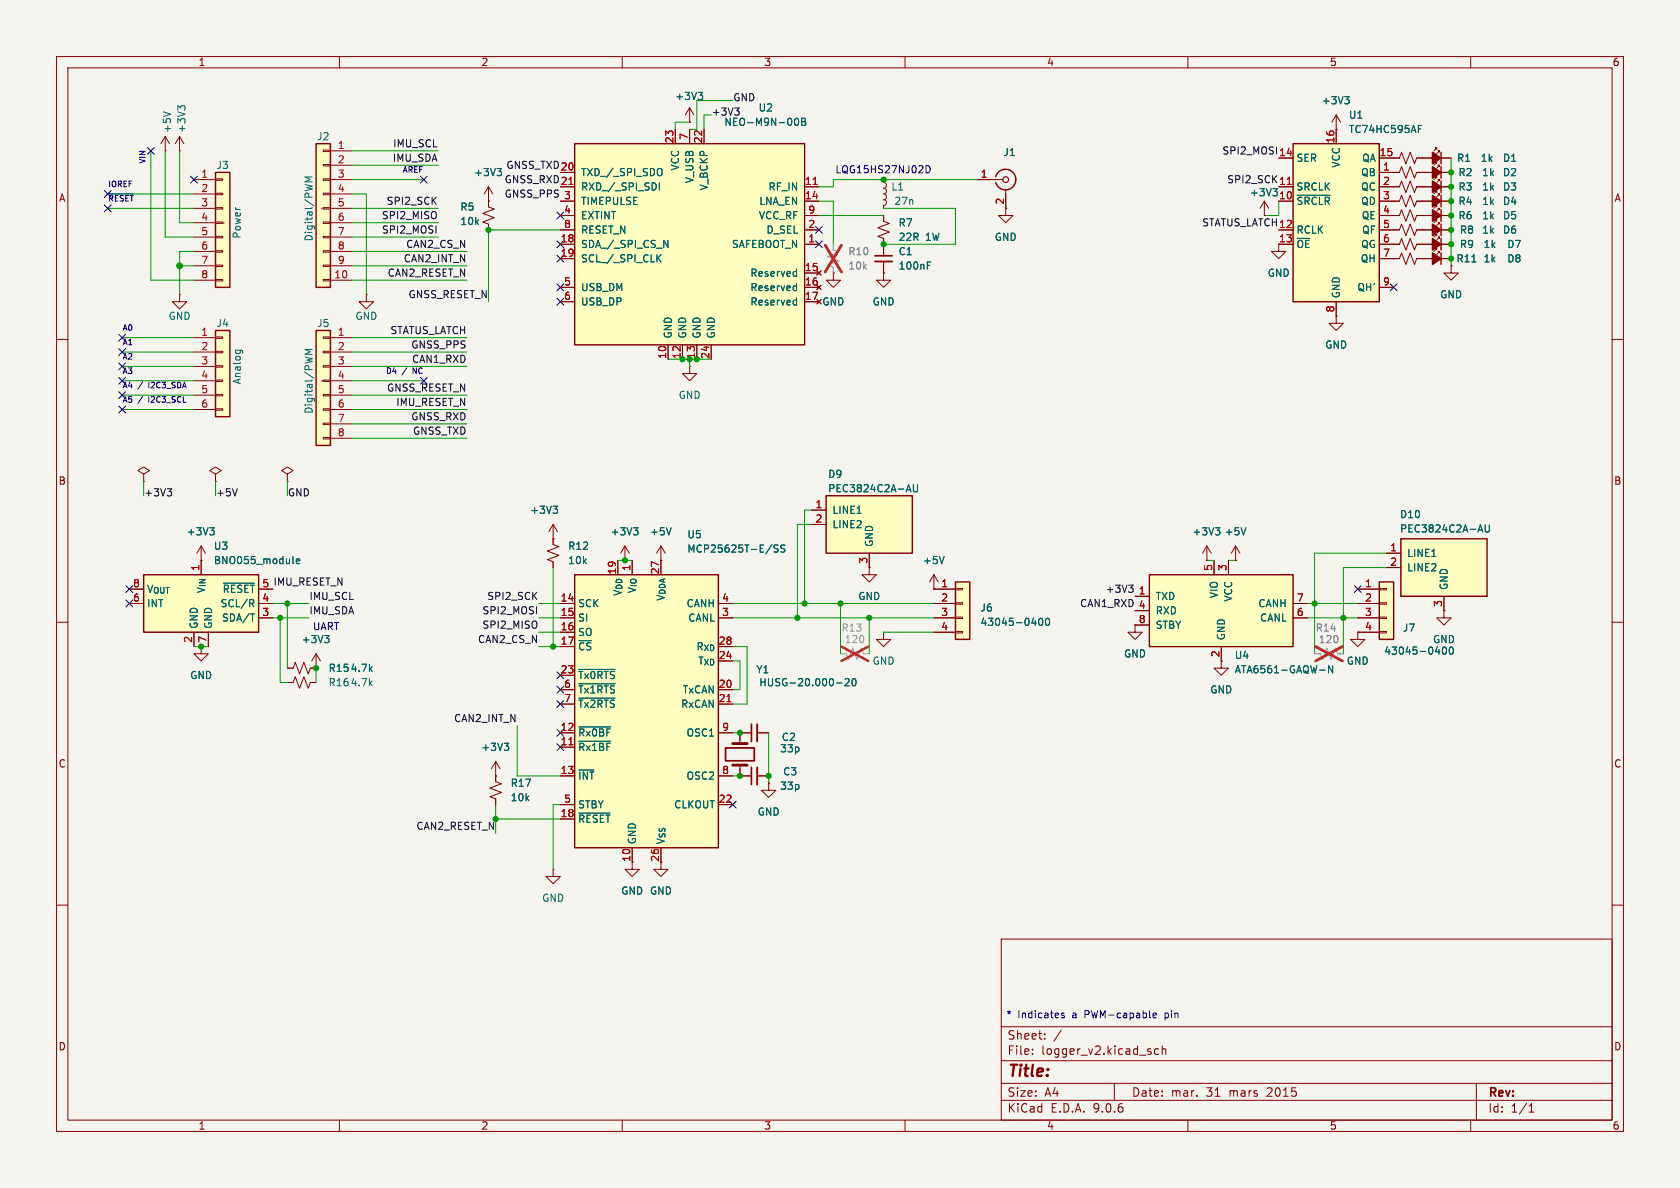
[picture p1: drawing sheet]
<svg xmlns="http://www.w3.org/2000/svg" width="297mm" height="210mm" viewBox="0 0 297 210" stroke-linecap="round" stroke-linejoin="round" font-family="sans-serif">
<path d="M0 0h297v210h-297z" fill="#f5f4ef" stroke="#f5f4ef" stroke-width=".18"/>
<g fill="none" stroke="#840000" stroke-width=".18">
<path d="M10 10h277v190h-277zM12 12h273v186h-273zM60 10v2M110 10v2M160 10v2M210 10v2M260 10v2M31.7 26.7h.1M31.7 24.1l-.7 1.3M31.7 24.1l.8 1.3M31.7 24.1v2.6M10 60h2"/>
<path d="M285 60h2M10 110h2M153.7 100.3v1.3h1.2l-1.2 1.3-1.3-1.3h1.3M153.7 100.3h.1M285 110h2M10 160h2M177 166h108v32h-108zM285 160h2M60 198v2M110 198v2M160 198v2M177 194.5h108"/>
<path d="M177 191.5h108M177 187.5h108M177 181.5h108M182.5 186.3v.1M182.5 185.5v.1M184.7 183.6v.1M184.7 182.8v.1M187.6 182.1l-1.3 2M197 191.5v3M204.8 185.5l-.4-.1-.3 .3v.4l.1 .2h.6M205.5 185.5l.2-.1 .3 .1 .1 .9M205.5 184.9v1.5"/>
<path d="M210 198v2M260 198v2M261 191.5v6.5M270.3 196.6h.9M270.3 195.5l.4-.4v1.5"/>
</g>
<path d="M31.9 19.1l-.5-.4v.8M31.9 18.9l.3-.2h.3l.2 .2" fill="none" stroke="#006464" stroke-width=".18"/>
<path d="M146 87.6h15.3v10.2h-15.3z" fill="#ffffc2"/>
<path d="M146 87.6h15.3v10.2h-15.3z" fill="none" stroke="#840000" stroke-width=".25"/>
<path d="M143.5 90.2h2.5M143.5 92.7h2.5M153.7 97.8v2.5" fill="none" stroke="#840000" stroke-width=".18"/>
<path d="M160.3 86.6h.6M160.6 85.7l.5 1.2M161.5 85.7v1l.2 .2h.4l.1-.2v-1" fill="none" stroke="#006464" stroke-width=".18"/>
<path d="M101.6 25.4h40.6v35.6h-40.6z" fill="#ffffc2"/>
<path d="M101.6 25.4h40.6v35.6h-40.6z" fill="none" stroke="#840000" stroke-width=".25"/>
<g fill="none" stroke="#840000" stroke-width=".18">
<path d="M99.1 30.5h2.5M99.1 33h2.5M99.1 35.6h2.5M99.1 38.1h2.5M119.4 22.9v2.5M121.9 22.9v2.5M124.5 22.9v2.5M142.2 33h2.6M142.2 35.6h2.6M142.2 38.1h2.6M99.1 40.6h2.5M99.1 43.2h2.5"/>
<path d="M99.1 45.7h2.5M99.1 50.8h2.5M99.1 53.3h2.5M142.2 40.6h2.6M142.2 43.2h2.6M142.2 50.8h2.6M142.2 53.3h2.6M142.2 48.3h2.6M144.4 47.9l.8 .7M144.4 50.4l.8 .8M144.4 53l.8 .7M145.2 47.9l-.8 .7"/>
<path d="M145.2 50.4l-.8 .8M145.2 53l-.8 .7M118.1 61v2.5M120.6 61v2.5M123.2 61v2.5M125.7 61v2.5M25.4 83.8l1-.6-1-.6-1 .6 1 .6v1.3M25.4 85.1h.1M35.6 99.1h.1M35.6 96.5l.7 1.3M35.6 96.5l-.8 1.3M35.6 96.5v2.6"/>
<path d="M213.4 99.1h.1M213.4 96.5l-.8 1.3M213.4 96.5l.7 1.3M213.4 96.5v2.6M218.4 99.1h.1M218.4 96.5l-.7 1.3M218.4 96.5l.8 1.3M218.4 96.5v2.6"/>
</g>
<g fill="none" stroke="#006464" stroke-width=".18">
<path d="M116.6 32.3v1.3M116.7 29.8l.2 .1a.81 .81 0 0 1-.2 1.2M140.6 21l.2-.1a.68 .68 0 0 1 .4 .6 .68 .68 0 0 1-.4 .7l-.2-.2-.1-.3zM141.7 20.9h.5l.2 .2-.2 .4 .2 .1 .1 .3-.3 .3h-.5zM141.7 21.5h.5M116.3 45.6l.6 .7M116.9 45l-.8 .8M117.4 42.5l.7 1.3v-1.3M140.5 48l.3 .1M140.5 50.5l.3 .1M140.5 53.1h.3M140.8 47.6v1.2"/>
<path d="M140.8 50.1v1.3M140.8 52.6v1.3M140.8 48.8h-.3M140.8 51.3l-.3 .1M140.8 53.9h-.3M37.1 93.3h.8l-.5 .5M37.6 93.8l.3 .2v.3l-.3 .3M214.9 93.3h.8l-.5 .5M215.4 93.8l.3 .2v.3l-.3 .3M220.3 93.3l-.5 1.3"/>
</g>
<path d="M100.6 32.6h.7M143.8 32.6h.7" fill="none" stroke="#a90000" stroke-width=".18"/>
<path d="M203.2 101.6h25.4v12.7h-25.4z" fill="#ffffc2"/>
<path d="M203.2 101.6h25.4v12.7h-25.4z" fill="none" stroke="#840000" stroke-width=".25"/>
<path d="M214.6 99.1v2.5M217.2 99.1v2.5M200.7 105.4h2.5M200.7 108h2.5M200.7 110.5h2.5M215.9 114.3v3.8h1.3l-1.3 1.3-1.3-1.3h1.3M228.6 106.7h2.5M228.6 109.2h2.5" fill="none" stroke="#840000" stroke-width=".18"/>
<path d="M233.3 118.5h1M235.6 117.7v1.2l-.7-1.2v1.2" fill="none" stroke="#006464" stroke-width=".18"/>
<path d="M168.9 102.9h2.5v10.1h-2.5z" fill="#ffffc2"/>
<path d="M168.9 102.9h2.5v10.1h-2.5z" fill="none" stroke="#840000" stroke-width=".25"/>
<g fill="none" stroke="#840000" stroke-width=".18">
<path d="M246.4 35.6h1l.4-1.1 .7 2.1 .8-2.1 .8 2.1 .3-1h1.1M246.4 33h1l.4-1 .7 2 .8-2 .8 2 .3-1h1.1M246.4 27.9h1l.4-1 .7 2.1 .8-2.1 .8 2.1 .3-1.1h1.1M246.4 30.5h1l.4-1 .7 2 .8-2 .8 2 .3-1h1.1M31.7 52.1v1.2h1.3l-1.3 1.3-1.2-1.3h1.2M31.7 52.1h.1M246.4 45.7h1l.4-1 .7 2 .8-2 .8 2 .3-1h1.1M38.1 83.8l1-.6-1-.6-1 .6 1 .6v1.3M38.1 85.1h.1M50.8 83.8l1-.6-1-.6-1 .6 1 .6v1.3M50.8 85.1h.1M50.8 118.1h1l.4-1 .8 2 .7-2 .8 2 .4-1h1"/>
<path d="M55.9 118.1h.1M55.9 115.6l.7 1.2M55.9 115.6l-.8 1.2M55.9 115.6v2.5M156.2 111.8v1.2h1.3l-1.3 1.3-1.3-1.3h1.3M156.2 111.8h.1M165.1 104.1h.1M165.1 104.1h3.8M165.1 106.7h3.8M165.1 109.2h3.8M165.1 111.8h3.8M165.1 101.6l-.8 1.3"/>
<path d="M165.1 101.6l.8 1.3M165.1 101.6v2.5M168.9 104h1.3v.3h-1.3zM168.9 106.6h1.3v.2h-1.3zM168.9 109.1h1.3v.2h-1.3zM168.9 111.6h1.3v.3h-1.3zM200.7 110.5v1.3h1.2l-1.2 1.2-1.3-1.2h1.3M200.7 110.5h.1M50.8 120.7h1l.4-1.1 .8 2.1 .7-2.1 .8 2.1 .4-1h1M130.8 137.2h2M133.9 137.2h2M135.9 138.4v1.3h1.3l-1.3 1.3-1.3-1.3h1.3"/>
<path d="M135.9 138.4h.1"/>
</g>
<path d="M260.2 46.3h.7M166.9 98.4l-.4 1.2M57.4 112.3h.8l-.4 .5M57.9 112.8l.3 .3v.3l-.3 .2M183.7 109.4l.2-.1a.68 .68 0 0 1 .5 .6 .68 .68 0 0 1-.5 .7l-.2-.2-.1-.3zM185 109.4l.1-.1a.68 .68 0 0 1 .5 .6 .68 .68 0 0 1-.5 .7l-.1-.2-.2-.3z" fill="none" stroke="#006464" stroke-width=".18"/>
<path d="M132.8 135.6v3.1" fill="none" stroke="#840000" stroke-width=".3"/>
<path d="M133.9 135.6v3.1" fill="none" stroke="#840000" stroke-width=".33"/>
<path d="M148.6 115.6h1l.4 1 .7-2 .8 2 .8-2 .4 1h1" fill="none" stroke="#9c9b98" stroke-width=".18"/>
<path d="M148.8 114.3l4.7 2.5M153.5 114.3l-4.7 2.5" fill="none" stroke="#e12e31" stroke-width=".46"/>
<path d="M38.1 58.4h2.5v15.3h-2.5z" fill="#ffffc2"/>
<path d="M38.1 58.4h2.5v15.3h-2.5z" fill="none" stroke="#840000" stroke-width=".25"/>
<g fill="none" stroke="#840000" stroke-width=".18">
<path d="M246.4 38.1h1l.4-1 .7 2 .8-2 .8 2 .3-1h1.1M34.3 59.7h3.8M38.1 59.6h1.3v.2h-1.3zM64.8 52.1v1.2h1.2l-1.2 1.3-1.3-1.3h1.3M64.8 52.1h.1M246.4 40.6h1l.4-1 .7 2.1 .8-2.1 .8 2.1 .3-1.1h1.1M246.4 43.2h1l.4-1 .7 2 .8-2 .8 2 .3-1h1.1M34.3 62.2h3.8M34.3 64.8h3.8M34.3 67.3h3.8M34.3 69.9h3.8M34.3 72.4h3.8"/>
<path d="M38.1 62.1h1.3v.3h-1.3zM38.1 64.6h1.3v.3h-1.3zM38.1 67.2h1.3v.2h-1.3zM38.1 69.7h1.3v.3h-1.3zM38.1 72.3h1.3v.2h-1.3zM87.6 134.6v3.6l1 .4-2 .7 2 .8-2 .7 1 .4v1M87.6 137.2h.1M87.6 134.6l.8 1.3M87.6 134.6l-.7 1.3"/>
</g>
<path d="M41.6 61.9h1.1l.2 .2M41.7 61.9l-.1 .4M42.4 61.9l.1 .4M89.1 131.4h.8l-.4 .5M89.7 131.9l.2 .2v.3l-.2 .3" fill="none" stroke="#006464" stroke-width=".18"/>
<path d="M232.4 115.6h1l.4 1 .8-2 .7 2 .8-2 .4 1h1" fill="none" stroke="#9c9b98" stroke-width=".18"/>
<path d="M232.6 114.3l4.7 2.5M237.3 114.3l-4.7 2.5" fill="none" stroke="#e12e31" stroke-width=".46"/>
<path d="M55.9 58.4h2.5v20.3h-2.5z" fill="#ffffc2"/>
<path d="M55.9 58.4h2.5v20.3h-2.5z" fill="none" stroke="#840000" stroke-width=".25"/>
<g fill="none" stroke="#840000" stroke-width=".18">
<path d="M57.1 59.6h1.3v.2h-1.3zM58.4 59.7h3.8M57.1 62.1h1.3v.3h-1.3zM57.1 64.6h1.3v.3h-1.3zM57.1 67.2h1.3v.2h-1.3zM57.1 69.7h1.3v.3h-1.3zM57.1 72.3h1.3v.2h-1.3zM57.1 74.8h1.3v.3h-1.3zM57.1 77.3h1.3v.3h-1.3zM58.4 62.2h3.8M58.4 64.8h3.8M58.4 67.3h3.8"/>
<path d="M58.4 69.9h3.8M58.4 72.4h3.8M58.4 74.9h3.8M58.4 77.5h3.8"/>
</g>
<path d="M55.2 61.8h-1.3l.9 .4-.9 .4h1.3" fill="none" stroke="#006464" stroke-width=".18"/>
<path d="M243.8 102.9h2.6v10.1h-2.6z" fill="#ffffc2"/>
<path d="M243.8 102.9h2.6v10.1h-2.6z" fill="none" stroke="#840000" stroke-width=".25"/>
<g fill="none" stroke="#840000" stroke-width=".18">
<path d="M121.9 19.1l-.7 1.2M121.9 19.1l.8 1.2M121.9 19.1v2.5M29.2 26.7h.1M29.2 24.1l-.8 1.3M29.2 24.1l.8 1.3M29.2 24.1v2.6M121.9 21.6h.1M240 104.1h3.8M240 106.7h3.8M240 109.2h3.8M240 111.8h3.8"/>
<path d="M243.8 104h1.3v.3h-1.3zM243.8 106.6h1.3v.2h-1.3zM243.8 109.1h1.3v.2h-1.3zM243.8 111.6h1.3v.3h-1.3zM97.8 153.7v1.2h1.3l-1.3 1.3-1.3-1.3h1.3M97.8 153.7h.1"/>
</g>
<path d="M28.9 19.8l1.2 .4M123.4 16.3h.8l-.4 .5M124 16.8l.2 .3v.3l-.2 .2M255.1 114.5a.69 .69 0 0 0 .3 1.1l.2-.1 .1-.3-.1-.7M256.3 114.5a.69 .69 0 0 0 .3 1.1l.2-.1 .1-.3-.1-.7" fill="none" stroke="#006464" stroke-width=".18"/>
<path d="M101.6 101.6h25.4v48.3h-25.4z" fill="#ffffc2"/>
<path d="M101.6 101.6h25.4v48.3h-25.4z" fill="none" stroke="#840000" stroke-width=".25"/>
<g fill="none" stroke="#840000" stroke-width=".18">
<path d="M111.8 99.1v2.5M99.1 106.7h2.5M99.1 109.2h2.5M99.1 111.8h2.5M99.1 114.3h2.5M99.1 119.4h2.5M127 106.7h2.5M127 109.2h2.5M127 114.3h2.5M127 116.8h2.5M240 111.8v1.2h1.3l-1.3 1.3-1.2-1.3h1.2M240 111.8h.1"/>
<path d="M99.1 121.9h2.5M99.1 124.5h2.5M99.1 129.5h2.5M99.1 132.1h2.5M99.1 137.2h2.5M127 121.9h2.5M127 124.5h2.5M127 129.5h2.5M127 137.2h2.5M130.8 135.3v1.9M132.8 129.5h-2v1.9M133.9 129.5h2"/>
<path d="M99.1 142.2h2.5M99.1 144.8h2.5M111.8 149.9v2.5M116.8 149.9v2.5M127 142.2h2.5"/>
</g>
<path d="M137.5 96.4l-.4-.1-.2 .2v.3l.5 .3 .1 .3-.2 .2-.5-.1M138.8 96.4l-.5-.1-.2 .2v.3l.5 .3 .2 .3-.3 .2-.5-.1M102.3 118.3h6.4M102.3 120.9h6.4M102.3 123.4h6.4M102.3 128.5h5.6M102.3 131h5.6M102.3 136.1h2.7M147.9 120.7h1M149.4 120.1l.5-.1 .2 .3-.8 .9h.8M150.7 120.1l.2-.1a.68 .68 0 0 1 .5 .6 .68 .68 0 0 1-.5 .6l-.2-.1-.1-.4zM102.3 143.7h5.5" fill="none" stroke="#006464" stroke-width=".18"/>
<path d="M100.6 131.7h.7M128.5 124h.7" fill="none" stroke="#a90000" stroke-width=".18"/>
<path d="M128.3 132.2h5v2.3h-5zM132.8 128v3.1" fill="none" stroke="#840000" stroke-width=".3"/>
<path d="M133.9 128v3.1" fill="none" stroke="#840000" stroke-width=".33"/>
<path d="M129.5 135.3h2.6M129.5 131.4h2.6" fill="none" stroke="#840000" stroke-width=".51"/>
<path d="M247.6 95.3h15.3v10.1h-15.3z" fill="#ffffc2"/>
<path d="M254.8 26.9v2.1M254.8 29.5v2M254.8 32v2M254.8 34.5v2.1M247.6 95.3h15.3v10.1h-15.3z" fill="none" stroke="#840000" stroke-width=".25"/>
<g fill="none" stroke="#840000" stroke-width=".18">
<path d="M251.5 35.6h5M251.5 30.5h5M251.5 27.9h5M251.5 33h5M254 34v-.2h-.3h.3l-.5 .5M254 29v-.3h-.3h.3l-.5 .5M254 26.4v-.2h-.3h.3l-.5 .5M254 31.5v-.3h-.3h.3l-.5 .6M254.5 34.5v-.2h-.2h.2l-.5 .5M254.5 29.5v-.3h-.2h.2l-.5 .5M254.5 26.9v-.2h-.2h.2l-.5 .5M254.5 32v-.2h-.2h.2l-.5 .5"/>
<path d="M236.2 55.9v1.3h1.3l-1.3 1.2-1.3-1.2h1.3M236.2 55.9h.1M245.1 97.8h2.5M245.1 100.3h2.5M255.3 108v1.2h1.2l-1.2 1.3-1.3-1.3h1.3M255.3 108h.1M255.3 105.4v2.6M111.8 152.4v1.3h1.2l-1.2 1.2-1.3-1.2h1.3M116.8 152.4v1.3h1.3l-1.3 1.2-1.2-1.2h1.2"/>
</g>
<path d="M261.4 93.7h.6M261.7 92.8l.4 1.3M262.6 92.8v1l.2 .3 .4-.1 .1-.2v-1" fill="none" stroke="#006464" stroke-width=".18"/>
<g fill="#840000" stroke="#840000" stroke-width=".25">
<path d="M253.2 34.5l1.6 1.1-1.6 1z"/>
<path d="M253.2 29.5l1.6 1-1.6 1z"/>
<path d="M253.2 26.9l1.6 1-1.6 1.1z"/>
<path d="M253.2 32l1.6 1-1.6 1z"/>
</g>
<path d="M38.1 30.5h2.5v20.3h-2.5z" fill="#ffffc2"/>
<path d="M38.1 30.5h2.5v20.3h-2.5z" fill="none" stroke="#840000" stroke-width=".25"/>
<g fill="none" stroke="#840000" stroke-width=".18">
<path d="M34.3 31.8h3.8M34.3 34.3h3.8M34.3 36.8h3.8M34.3 39.4h3.8M38.1 31.6h1.3v.3h-1.3zM38.1 34.2h1.3v.2h-1.3zM38.1 36.7h1.3v.3h-1.3zM38.1 39.2h1.3v.3h-1.3zM34.3 41.9h3.8M34.3 44.5h3.8M34.3 47h3.8M34.3 49.5h3.8"/>
<path d="M38.1 41.8h1.3v.2h-1.3zM38.1 44.3h1.3v.3h-1.3zM38.1 46.9h1.3v.2h-1.3zM38.1 49.4h1.3v.3h-1.3z"/>
</g>
<path d="M55.9 25.4h2.5v25.4h-2.5z" fill="#ffffc2"/>
<path d="M55.9 25.4h2.5v25.4h-2.5zM254.8 37.1v2M254.8 39.6v2.1M254.8 42.2v2M254.8 44.7v2" fill="none" stroke="#840000" stroke-width=".25"/>
<g fill="none" stroke="#840000" stroke-width=".18">
<path d="M57.1 26.5h1.3v.3h-1.3zM57.1 29.1h1.3v.2h-1.3zM57.1 31.6h1.3v.3h-1.3zM57.1 34.2h1.3v.2h-1.3zM57.1 36.7h1.3v.3h-1.3zM57.1 39.2h1.3v.3h-1.3zM58.4 26.7h3.8M58.4 29.2h3.8M58.4 31.8h3.8M58.4 34.3h3.8M58.4 36.8h3.8M58.4 39.4h3.8"/>
<path d="M251.5 38.1h5M254 39.1v-.2h-.3h.3l-.5 .5M254 36.6v-.3h-.3h.3l-.5 .5M254.5 39.6v-.2h-.2h.2l-.5 .5M254.5 37.1v-.3h-.2h.2l-.5 .5M57.1 41.8h1.3v.2h-1.3zM57.1 44.3h1.3v.3h-1.3zM57.1 46.9h1.3v.2h-1.3zM57.1 49.4h1.3v.3h-1.3zM58.4 41.9h3.8M58.4 44.5h3.8M58.4 47h3.8"/>
<path d="M58.4 49.5h3.8M251.5 40.6h5M251.5 43.2h5M251.5 45.7h5M254 41.7v-.3h-.3h.3l-.5 .5M254 44.2v-.3h-.3h.3l-.5 .6M254.5 42.2v-.3h-.2h.2l-.5 .5M254.5 44.7v-.2h-.2h.2l-.5 .5M256.5 47v1.3h1.3l-1.3 1.2-1.2-1.2h1.2M256.5 47h.1M97.8 95.3h.1M97.8 92.7v3.6l1 .3-2 .8 2 .8-2 .7 1 .4v1"/>
<path d="M97.8 92.7l.8 1.3M97.8 92.7l-.8 1.3M110.5 96.5l-.8 1.3M110.5 96.5l.8 1.3M110.5 96.5v2.6M116.8 96.5l-.7 1.3M116.8 96.5l.8 1.3M116.8 96.5v2.6"/>
</g>
<path d="M55.2 31.3h-1.3l.9 .4-.9 .4h1.3M97.8 89.5h.8l-.5 .5M98.3 90l.3 .2v.3l-.3 .2M112 93.3h.8l-.4 .5M112.5 93.8l.3 .2v.3l-.3 .3M118.7 93.3l-.5 1.3" fill="none" stroke="#006464" stroke-width=".18"/>
<g fill="#840000" stroke="#840000" stroke-width=".25">
<path d="M253.2 39.6l1.6 1-1.6 1.1z"/>
<path d="M253.2 42.2l1.6 1-1.6 1z"/>
<path d="M253.2 44.7l1.6 1-1.6 1z"/>
<path d="M253.2 37.1l1.6 1-1.6 1z"/>
</g>
<path d="M228.6 25.4h15.2v27.9h-15.2z" fill="#ffffc2"/>
<path d="M176 31.2a1.81 1.81 0 0 1 2.8-1 1.81 1.81 0 0 1 0 3 1.81 1.81 0 0 1-2.8-.9M228.6 25.4h15.2v27.9h-15.2z" fill="none" stroke="#840000" stroke-width=".25"/>
<g fill="none" stroke="#840000" stroke-width=".18">
<path d="M86.4 35.6h.1M86.4 33v3.6l1 .4-2.1 .7 2.1 .8-2.1 .7 1.1 .4v1M86.4 33l.7 1.3M86.4 33l-.8 1.3M156.2 38.1v1l1 .4-2 .8 2 .7-2 .8 1 .4v1M156.2 31.8v.5l.4 .1 .1 .4-.1 .3-.4 .2 .3 .1 .2 .2-.1 .5-.4 .2 .4 .1 .1 .4-.1 .4-.4 .1 .4 .2 .1 .3-.1 .4-.4 .1v.5M172.7 31.8h4.6M177.8 33.5v4.6h1.3l-1.3 1.3-1.3-1.3h1.3M223.5 38.1h.1M223.5 35.6l-.7 1.2M223.5 35.6l.8 1.2M223.5 35.6v2.5"/>
<path d="M226.1 27.9h2.5M226.1 33h2.5M226.1 35.6h2.5M236.2 22.9h.1M236.2 20.3v5.1M236.2 20.3l-.7 1.3M236.2 20.3l.8 1.3M243.8 27.9h2.6M243.8 33h2.6M243.8 35.6h2.6M243.8 30.5h2.6M243.8 38.1h2.6"/>
<path d="M147.3 48.3v1.2h1.3l-1.3 1.3-1.3-1.3h1.3M147.3 48.3h.1M156.2 48.3v1.2h1.3l-1.3 1.3-1.3-1.3h1.3M156.2 48.3h.1M226.1 40.6h2.5M228.6 43.2h-2.5v1.3h1.2l-1.2 1.2-1.3-1.2h1.3M236.2 53.3v2.6M243.8 40.6h2.6M243.8 43.2h2.6M243.8 45.7h2.6M243.8 50.8h2.6M121.9 64.8v1.2h1.3l-1.3 1.3-1.3-1.3h1.3"/>
<path d="M121.9 64.8h.1"/>
</g>
<path d="M227.6 32.6h.7" fill="none" stroke="#a90000" stroke-width=".18"/>
<path d="M237.7 17.1h.8l-.4 .5M238.3 17.6l.2 .2v.3l-.2 .3M87.9 29.8h.8l-.5 .5M88.4 30.3l.3 .2v.3M88.6 30.9l-.2 .2M225.6 33.8l.1 .1M225.7 34.6h-.1M225.8 33.3l-.4 .5M229.3 34.5h5.8M250.8 22.8h.4M250.8 22.2h.6" fill="none" stroke="#006464" stroke-width=".18"/>
<circle cx="177.8" cy="31.8" r=".51" fill="none" stroke="#840000" stroke-width=".2"/>
<path d="M147.3 43.2v1l1 .4-2 .7 2 .8-2 .8 1 .3v1.1" fill="none" stroke="#9c9b98" stroke-width=".18"/>
<path d="M145.9 43.4l2.9 4.7M148.8 43.4l-2.9 4.7" fill="none" stroke="#e12e31" stroke-width=".46"/>
<path d="M25.4 101.6h20.3v10.2h-20.3z" fill="#ffffc2"/>
<path d="M25.4 101.6h20.3v10.2h-20.3z" fill="none" stroke="#840000" stroke-width=".25"/>
<g fill="none" stroke="#840000" stroke-width=".18">
<path d="M86.4 35.6h.1M86.4 35.6v1M86.4 39.6v1M99.1 33h2.5M99.1 35.6h2.5M99.1 30.5h2.5M99.1 38.1h2.5M119.4 22.9v2.5M121.9 21.6h.1M121.9 22.9v2.5M124.5 22.9v2.5M142.2 33h2.6"/>
<path d="M142.2 35.6h2.6M142.2 38.1h2.6M156.2 38.1v1M172.7 31.8h2.6M177.8 34.3v2.5M223.5 38.1h.1M226.1 27.9h2.5M226.1 33h2.5M226.1 35.6h2.5M236.2 22.9h.1M236.2 22.9v2.5M243.8 27.9h3.6"/>
<path d="M243.8 33h3.6M243.8 35.6h3.6M243.8 30.5h3.6M243.8 38.1h3.6M250.4 27.9h2.8M250.4 33h2.8M250.4 35.6h2.8M250.4 30.5h2.8M250.4 38.1h2.8M254.8 27.9h1.7M254.8 33h1.7M254.8 35.6h1.7"/>
<path d="M254.8 30.5h1.7M254.8 38.1h1.7M99.1 40.6h2.5M99.1 43.2h2.5M99.1 45.7h2.5M99.1 50.8h2.5M99.1 53.3h2.5M142.2 40.6h2.6M142.2 43.2h2.6M142.2 50.8h2.6M142.2 53.3h2.6M142.2 48.3h2.6"/>
<path d="M144.4 47.9l.8 .7M144.4 50.4l.8 .8M144.4 53l.8 .7M145.2 47.9l-.8 .7M145.2 50.4l-.8 .8M145.2 53l-.8 .7M147.3 48.3h.1M156.2 48.3h.1M156.2 42.2v3M156.2 46.2v2.1M226.1 40.6h2.5M226.1 43.2h2.5"/>
<path d="M236.2 55.9h.1M236.2 53.3v2.6M243.8 40.6h3.6M243.8 43.2h3.6M243.8 45.7h3.6M243.8 50.8h2.6M250.4 40.6h2.8M250.4 43.2h2.8M250.4 45.7h2.8M254.8 40.6h1.7M254.8 43.2h1.7M254.8 45.7h1.7"/>
<path d="M256.5 47h.1M118.1 61v2.5M120.6 61v2.5M123.2 61v2.5M125.7 61v2.5M35.6 99.1h.1M35.6 99.1v2.5M97.8 95.3h.1M97.8 95.3v1M97.8 99.3v1M111.8 99.1v2.5M143.5 90.2h2.5"/>
<path d="M143.5 92.7h2.5M153.7 97.8v2.5M213.4 99.1h.1M214.6 99.1v2.5M217.2 99.1v2.5M218.4 99.1h.1M245.1 97.8h2.5M22.9 104.1h2.5M22.9 106.7h2.5M34.3 111.8v2.5M35.6 114.3v1.3h1.2l-1.2 1.2-1.3-1.2h1.3M35.6 114.3h.1"/>
<path d="M36.8 111.8v2.5M45.7 104.1h2.6M45.7 106.7h2.6M45.7 109.2h2.6M50.8 118.1h1M54.9 118.1h1M55.9 118.1h.1M99.1 106.7h2.5M99.1 109.2h2.5M99.1 111.8h2.5M99.1 114.3h2.5M99.1 119.4h2.5"/>
<path d="M127 106.7h2.5M127 109.2h2.5M127 114.3h2.5M127 116.8h2.5M153.7 100.3h.1M165.1 104.1h.1M165.1 104.1h3.8M165.1 106.7h3.8M165.1 109.2h3.8M165.1 111.8h3.8M200.7 110.5h.1M200.7 105.4h2.5"/>
<path d="M200.7 108h2.5M200.7 110.5h2.5M215.9 114.3v2.5M228.6 106.7h2.5M228.6 109.2h2.5M240 111.8h.1M240 104.1h3.8M240 106.7h3.8M240 109.2h3.8M240 111.8h3.8M245.1 100.3h2.5M255.3 108h.1"/>
<path d="M255.3 105.4v2.6M87.6 137.2h.1M87.6 137.2v1M99.1 129.5h2.5M99.1 121.9h2.5M99.1 124.5h2.5M99.1 132.1h2.5M99.1 137.2h2.5M127 129.5h2.5M127 121.9h2.5M127 124.5h2.5M127 137.2h2.5"/>
<path d="M130.8 135.9v1.3h2M132.8 129.5h-2v1.3M133.9 129.5h2M133.9 137.2h2M135.9 138.4h.1M87.6 141.2v1M99.1 142.2h2.5M99.1 144.8h2.5M111.8 149.9v2.5M116.8 149.9v2.5M127 142.2h2.5"/>
</g>
<g fill="none" stroke="#006464" stroke-width=".18">
<path d="M123.4 16.3h.8l-.4 .5M124 16.8l.2 .3v.3l-.2 .2M237.7 17.1h.8l-.4 .5M238.3 17.6l.2 .2v.3l-.2 .3M87.9 29.8h.8l-.5 .5M88.4 30.3l.3 .2v.3M88.6 30.9l-.2 .2M116.6 32.3v1.3M116.7 29.8l.2 .1a.81 .81 0 0 1-.2 1.2M140.6 21l.2-.1a.68 .68 0 0 1 .4 .6 .68 .68 0 0 1-.4 .7l-.2-.2-.1-.3zM141.7 20.9h.5l.2 .2-.2 .4 .2 .1 .1 .3-.3 .3h-.5zM141.7 21.5h.5"/>
<path d="M225.6 33.8l.1 .1M225.7 34.6h-.1M225.8 33.3l-.4 .5M229.3 34.5h5.8M250.8 22.8h.4M250.8 22.2h.6M116.3 45.6l.6 .7M116.9 45l-.8 .8M117.4 42.5l.7 1.3v-1.3M140.5 48l.3 .1M140.5 50.5l.3 .1M140.5 53.1h.3"/>
<path d="M140.8 47.6v1.2M140.8 50.1v1.3M140.8 52.6v1.3M140.8 48.8h-.3M140.8 51.3l-.3 .1M140.8 53.9h-.3M163.9 46.9h.5M163.9 46.3h.6M260.2 46.3h.7M37.1 93.3h.8l-.5 .5M37.6 93.8l.3 .2v.3l-.3 .3M51.8 99.5l.2 .1"/>
<path d="M52.4 99.2l.6-.1-.1-.2-.3-.1-.2 .2v.6h.5M97.8 89.5h.8l-.5 .5M98.3 90l.3 .2v.3l-.3 .2M112 93.3h.8l-.4 .5M112.5 93.8l.3 .2v.3l-.3 .3M118.7 93.3l-.5 1.3M137.5 96.4l-.4-.1-.2 .2v.3l.5 .3 .1 .3-.2 .2-.5-.1M138.8 96.4l-.5-.1-.2 .2v.3l.5 .3 .2 .3-.3 .2-.5-.1M160.3 86.6h.6M160.6 85.7l.5 1.2M161.5 85.7v1l.2 .2h.4l.1-.2v-1M166.9 98.4l-.4 1.2"/>
<path d="M214.9 93.3h.8l-.5 .5M215.4 93.8l.3 .2v.3l-.3 .3M220.3 93.3l-.5 1.3M261.4 93.7h.6M261.7 92.8l.4 1.3M262.6 92.8v1l.2 .3 .4-.1 .1-.2v-1M39.5 103.1h5.5M44.3 108.5h.7M44.4 106.7l.5 .6M44.6 106l.3 .2-.1 .3-.2 .2M57.4 112.3h.8l-.4 .5M57.9 112.8l.3 .3v.3l-.3 .2"/>
<path d="M102.3 118.3h6.4M183.7 109.4l.2-.1a.68 .68 0 0 1 .5 .6 .68 .68 0 0 1-.5 .7l-.2-.2-.1-.3zM185 109.4l.1-.1a.68 .68 0 0 1 .5 .6 .68 .68 0 0 1-.5 .7l-.1-.2-.2-.3zM233.3 118.5h1M235.6 117.7v1.2l-.7-1.2v1.2M255.1 114.5a.69 .69 0 0 0 .3 1.1l.2-.1 .1-.3-.1-.7M256.3 114.5a.69 .69 0 0 0 .3 1.1l.2-.1 .1-.3-.1-.7M89.1 131.4h.8l-.4 .5M89.7 131.9l.2 .2v.3l-.2 .3M102.3 120.9h6.4M102.3 123.4h6.4M102.3 128.5h5.6"/>
<path d="M102.3 131h5.6M102.3 136.1h2.7M147.9 120.7h1M149.4 120.1l.5-.1 .2 .3-.8 .9h.8M150.7 120.1l.2-.1a.68 .68 0 0 1 .5 .6 .68 .68 0 0 1-.5 .6l-.2-.1-.1-.4zM102.3 143.7h5.5"/>
</g>
<path d="M154.7 45.2h3" fill="none" stroke="#840000" stroke-width=".3"/>
<path d="M154.7 46.2h3" fill="none" stroke="#840000" stroke-width=".33"/>
<path d="M129.9 19.1h.8l-.5 .5M130.4 19.6l.3 .2v.3l-.3 .3M29.6 86.4h.7l-.4 .5M30.1 86.9l.2 .2v.3l-.2 .3M41.9 86.4l-.4 1.3M199.5 103.4h.8l-.4 .5M200.1 103.9l.2 .3v.3l-.2 .2" fill="none" stroke="#0f0f0f" stroke-width=".18"/>
<g fill="none" stroke="#009600" stroke-width=".18">
<path d="M129.5 17.8h-6.3v5.1h-1.3M19 36.8h15.3M19 34.3h15.3M26.7 26.7v22.8h7.6M29.2 26.7v15.2h5.1M31.7 26.7v12.7h2.6M62.2 36.8h15.3M62.2 34.3h2.6v17.8M62.2 39.4h15.3M62.2 26.7h12.7M62.2 29.2h12.7M62.2 31.8h12.7"/>
<path d="M121.9 21.6h-2.5v1.3M125.7 20.3h-1.2v2.6M144.8 35.6h2.5v7.6M144.8 38.1h11.4M156.2 36.8h12.7v6.4h-12.7M172.7 31.8h-25.4v1.2h-2.5M226.1 35.6v2.5h-2.6M256.5 27.9v19.1M21.6 59.7h12.7M31.7 47h2.6M34.3 44.5h-2.6v7.6M62.2 41.9h15.3"/>
<path d="M62.2 47h20.3M62.2 44.5h20.3M62.2 59.7h20.3M62.2 49.5h20.3M99.1 40.6h-12.7v12.7M21.6 72.4h12.7M21.6 69.9h12.7M21.6 64.8h12.7M21.6 67.3h12.7M21.6 62.2h12.7M62.2 72.4h20.3M62.2 69.9h20.3"/>
<path d="M62.2 64.8h20.3M62.2 67.3h12.7M62.2 62.2h20.3M62.2 74.9h20.3M62.2 77.5h20.3M118.1 63.5h3.8v1.3M123.2 63.5h2.5M25.4 85.1v2.5M38.1 85.1v2.5M50.8 85.1v2.5M110.5 99.1h1.3M143.5 92.7h-2.5v16.5"/>
<path d="M143.5 90.2h-1.3v16.5M213.4 99.1h1.2M217.2 99.1h1.2M245.1 97.8h-12.7v17.8M34.3 114.3h2.5M48.3 109.2h6.3M48.3 106.7h6.3M49.5 109.2v11.5h1.3M50.8 106.7v11.4M55.9 118.1v2.6M95.2 109.2h3.9M95.2 106.7h3.9"/>
<path d="M95.2 111.8h3.9M95.2 114.3h3.9M97.8 100.3v14M129.5 109.2h35.6M129.5 106.7h35.6M129.5 114.3h2.6v10.2h-2.6M129.5 116.8h1.3v5.1h-1.3M148.6 106.7v8.9M153.7 109.2v6.4M156.2 111.8h8.9M231.1 109.2h8.9M231.1 106.7h8.9"/>
<path d="M245.1 100.3h-7.6v15.3M91.4 128.3v8.9h7.7M129.5 137.2h1.3M129.5 129.5h1.3M135.9 129.5v8.9M87.6 142.2v5.1M87.6 144.8h11.5M99.1 142.2h-1.3v11.5"/>
</g>
<g fill="none" stroke="#000084" stroke-width=".18">
<path d="M18.4 36.2l1.3 1.2M18.4 33.7l1.3 1.2M19.7 36.2l-1.3 1.2M19.7 33.7l-1.3 1.2M26.1 26.1l1.2 1.2M27.3 26.1l-1.2 1.2M33.7 31.1l1.2 1.3M34.9 31.1l-1.2 1.3M74.3 31.1l1.2 1.3M75.5 31.1l-1.2 1.3M98.5 37.5l1.2 1.2M99.7 37.5l-1.2 1.2"/>
<path d="M21 59.1l1.2 1.2M22.2 59.1l-1.2 1.2M98.5 45.1l1.2 1.2M98.5 52.7l1.2 1.2M98.5 50.2l1.2 1.2M98.5 42.6l1.2 1.2M99.7 45.1l-1.2 1.2M99.7 42.6l-1.2 1.2M99.7 52.7l-1.2 1.2M99.7 50.2l-1.2 1.2M144.2 40l1.2 1.2M144.2 42.6l1.2 1.2"/>
<path d="M145.4 40l-1.2 1.2M145.4 42.6l-1.2 1.2M245.8 50.2l1.2 1.2M247 50.2l-1.2 1.2M21 64.2l1.2 1.2M21 66.7l1.2 1.2M21 61.6l1.2 1.2M21 71.8l1.2 1.2M21 69.2l1.2 1.3M22.2 64.2l-1.2 1.2M22.2 66.7l-1.2 1.2M22.2 61.6l-1.2 1.2"/>
<path d="M22.2 71.8l-1.2 1.2M22.2 69.2l-1.2 1.3M74.3 66.7l1.2 1.2M75.5 66.7l-1.2 1.2M22.3 106.1l1.2 1.2M22.3 103.5l1.2 1.2M23.5 106.1l-1.2 1.2M23.5 103.5l-1.2 1.2M98.5 118.8l1.2 1.2M99.7 118.8l-1.2 1.2M239.4 103.5l1.2 1.2M240.6 103.5l-1.2 1.2"/>
<path d="M98.5 121.3l1.2 1.2M98.5 123.9l1.2 1.2M98.5 128.9l1.2 1.2M98.5 131.5l1.2 1.2M99.7 121.3l-1.2 1.2M99.7 123.9l-1.2 1.2M99.7 128.9l-1.2 1.2M99.7 131.5l-1.2 1.2M128.9 141.6l1.2 1.2M130.1 141.6l-1.2 1.2"/>
</g>
<path d="M19.3 34.3h4.3M163.7 29.3a.64 .64 0 0 1 .7 .6 .64 .64 0 0 1-.7 .7M188.1 179.1h-.3l-.2 .2 .1 .1 .4 .2v.3h-.5M203.8 179.5l.6-.1v-.3h-.4l-.2 .2 .1 .6h.5" fill="none" stroke="#0000c2" stroke-width=".18"/>
<path d="M100.6 32.6h.7M143.8 32.6h.7M227.6 32.6h.7M100.6 131.7h.7M128.5 124h.7" fill="none" stroke="#a90000" stroke-width=".18"/>
<path d="M147.3 43.2v1M147.3 47.2v1.1M232.4 115.6h1M236.5 115.6h1" fill="none" stroke="#9c9b98" stroke-width=".18"/>
<path d="M145.9 43.4l2.9 4.7M148.8 43.4l-2.9 4.7M232.6 114.3l4.7 2.5M237.3 114.3l-4.7 2.5" fill="none" stroke="#e12e31" stroke-width=".46"/>
<g fill="#009600" stroke="#009600" stroke-width=".18">
<circle cx="50.8" cy="106.7" r=".46"/>
<circle cx="97.8" cy="114.3" r=".46"/>
<circle cx="55.9" cy="118.1" r=".46"/>
<circle cx="87.6" cy="144.8" r=".46"/>
<circle cx="35.6" cy="114.3" r=".46"/>
<circle cx="49.5" cy="109.2" r=".46"/>
<circle cx="31.8" cy="47" r=".51"/>
<circle cx="110.5" cy="99.1" r=".46"/>
<circle cx="130.8" cy="129.5" r=".46"/>
<circle cx="123.2" cy="63.5" r=".46"/>
<circle cx="120.6" cy="63.5" r=".46"/>
<circle cx="156.2" cy="31.8" r=".46"/>
<circle cx="156.2" cy="43.2" r=".46"/>
<circle cx="256.5" cy="35.6" r=".46"/>
<circle cx="256.5" cy="38.1" r=".46"/>
<circle cx="256.5" cy="40.6" r=".46"/>
<circle cx="256.5" cy="33" r=".46"/>
<circle cx="256.5" cy="30.5" r=".46"/>
<circle cx="256.5" cy="43.2" r=".46"/>
<circle cx="256.5" cy="45.7" r=".46"/>
<circle cx="153.7" cy="109.2" r=".46"/>
<circle cx="142.2" cy="106.7" r=".46"/>
<circle cx="141" cy="109.2" r=".46"/>
<circle cx="148.6" cy="106.7" r=".46"/>
<circle cx="135.9" cy="137.2" r=".46"/>
<circle cx="130.8" cy="137.2" r=".46"/>
<circle cx="237.5" cy="109.2" r=".46"/>
<circle cx="232.4" cy="106.7" r=".46"/>
<circle cx="86.4" cy="40.6" r=".46"/>
</g>
<text font-size="2.8" fill="#840000" x="178" y="190.9">Title:</text>
<g font-size="2.1" fill="#840000">
<text x="178" y="184">Sheet:</text>
<text x="178" y="186.7">File:</text>
<text x="184.1" y="186.7">logger_v2.kicad_sch</text>
<text x="178" y="196.9">KiCad</text>
<text x="178" y="194.1">Size:</text>
<text x="184.7" y="194.1">A4</text>
<text x="185.7" y="196.9">E.D.A.</text>
<text x="193.3" y="196.9">9.0.6</text>
<text x="200" y="194.1">Date:</text>
<text x="207" y="194.1">mar.</text>
<text x="213.3" y="194.1">31</text>
<text x="217.5" y="194.1">mars</text>
<text x="224.3" y="194.1">2015</text>
<text x="263" y="194.3">Rev:</text>
<text x="263" y="196.9">Id:</text>
<text x="267.1" y="196.9">1/1</text>
</g>
<g font-size="1.8" fill="#840000">
<text x="35" y="11.9">1</text>
<text x="85" y="11.9">2</text>
<text x="135" y="11.9">3</text>
<text x="185" y="11.9">4</text>
<text x="235" y="11.9">5</text>
<text x="285" y="11.9">6</text>
<text x="10.3" y="35.9">A</text>
<text x="285.3" y="35.9">A</text>
<text x="177.5" y="36.3" transform="rotate(-90 177.5 36.3)">2</text>
<text x="10.3" y="85.9">B</text>
<text x="285.3" y="85.9">B</text>
<text x="10.3" y="135.9">C</text>
<text x="285.3" y="135.9">C</text>
<text x="10.3" y="185.9">D</text>
<text x="285.3" y="185.9">D</text>
<text x="35" y="199.9">1</text>
<text x="85" y="199.9">2</text>
<text x="135" y="199.9">3</text>
<text x="185" y="199.9">4</text>
<text x="235" y="199.9">5</text>
<text x="285" y="199.9">6</text>
</g>
<g font-size="1.8" fill="#006464">
<text x="119.3" y="17.9">+3V3</text>
<text x="30.4" y="23.6" transform="rotate(-90 30.4 23.6)">+5V</text>
<text x="33" y="23.6" transform="rotate(-90 33 23.6)">+3V3</text>
<text x="125.7" y="20.6">+3V3</text>
<text x="128" y="22.5">NEO-M9N-00B</text>
<text x="134" y="19.9">U2</text>
<text x="233.6" y="18.6">+3V3</text>
<text x="238.4" y="21.2">U1</text>
<text x="238.4" y="23.7">TC74HC595AF</text>
<text x="56" y="25">J2</text>
<text x="177.3" y="27.8">J1</text>
<text x="229.1" y="28.8">SER</text>
<text x="237.1" y="29.7" transform="rotate(-90 237.1 29.7)">VCC</text>
<text x="240.7" y="28.8">QA</text>
<text x="257.5" y="28.8">R1</text>
<text x="261.7" y="28.8">1k</text>
<text x="265.6" y="28.8">D1</text>
<text x="38.2" y="30.1">J3</text>
<text x="83.7" y="31.3">+3V3</text>
<text x="89.1" y="32.5">GNSS_RXD21</text>
<text x="102.6" y="31.3">TXD_/_SPI_SDO</text>
<text x="102.6" y="33.9">RXD_/_SPI_SDI</text>
<text x="120.2" y="30.2" transform="rotate(-90 120.2 30.2)">VCC</text>
<text x="122.8" y="32.5" transform="rotate(-90 122.8 32.5)">V_USB</text>
<text x="125.3" y="33.8" transform="rotate(-90 125.3 33.8)">V_BCKP</text>
<text x="135.8" y="33.9">RF_IN</text>
<text x="157.5" y="33.9">L1</text>
<text x="216.8" y="32.5">SPI2_SCK 11</text>
<text x="220.9" y="34.9">+3V3</text>
<text x="229.1" y="33.9">SRCLK</text>
<text x="240.5" y="31.3">QB</text>
<text x="240.5" y="33.9">QC</text>
<text x="257.7" y="33.9">R3</text>
<text x="257.7" y="31.3">R2</text>
<text x="261.9" y="33.9">1k</text>
<text x="261.9" y="31.3">1k</text>
<text x="265.6" y="31.3">D2</text>
<text x="265.6" y="33.9">D3</text>
<text x="81.3" y="37.4">R5</text>
<text x="81.3" y="40">10k</text>
<text x="102.6" y="36.4">TIMEPULSE</text>
<text x="102.6" y="39">EXTINT</text>
<text x="102.6" y="41.5">RESET_N</text>
<text x="134.1" y="39">VCC_RF</text>
<text x="134.1" y="36.4">LNA_EN</text>
<text x="135.4" y="41.5">D_SEL</text>
<text x="158" y="36.4">27n</text>
<text x="158.8" y="40.2">R7</text>
<text x="229.1" y="36.4">~{SRCLR}</text>
<text x="229.1" y="41.5">RCLK</text>
<text x="240.5" y="36.4">QD</text>
<text x="240.6" y="39">QE</text>
<text x="240.7" y="41.5">QF</text>
<text x="257.7" y="36.4">R4</text>
<text x="257.7" y="39">R6</text>
<text x="258" y="41.5">R8</text>
<text x="261.9" y="36.4">1k</text>
<text x="261.9" y="41.5">1k</text>
<text x="261.9" y="39">1k</text>
<text x="265.6" y="36.4">D4</text>
<text x="265.6" y="41.5">D6</text>
<text x="265.6" y="39">D5</text>
<text x="42.8" y="42.3" transform="rotate(-90 42.8 42.3)">Power</text>
<text x="55.5" y="42.8" transform="rotate(-90 55.5 42.8)">Digital/PWM</text>
<text x="102.6" y="44">SDA_/_SPI_CS_N</text>
<text x="102.6" y="46.6">SCL_/_SPI_CLK</text>
<text x="129.3" y="44">SAFEBOOT_N</text>
<text x="158.8" y="42.8">22R</text>
<text x="158.8" y="45.3">C1</text>
<text x="158.8" y="47.9">100nF</text>
<text x="163.6" y="42.8">1W</text>
<text x="175.8" y="42.8">GND</text>
<text x="229.1" y="44">~{OE}</text>
<text x="240.5" y="46.6">QH</text>
<text x="240.5" y="44">QG</text>
<text x="257.4" y="46.6">R11</text>
<text x="258" y="44">R9</text>
<text x="262.2" y="46.6">1k</text>
<text x="262.2" y="44">1k</text>
<text x="266.4" y="44">D7</text>
<text x="266.4" y="46.6">D8</text>
<text x="102.6" y="51.7">USB_DM</text>
<text x="132.6" y="49.1">Reserved</text>
<text x="132.6" y="51.7">Reserved</text>
<text x="224" y="49.1">GND</text>
<text x="237.1" y="52.8" transform="rotate(-90 237.1 52.8)">GND</text>
<text x="239.9" y="51.7">QH'</text>
<text x="254.5" y="52.9">GND</text>
<text x="29.7" y="56.7">GND</text>
<text x="38.2" y="58">J4</text>
<text x="56" y="58">J5</text>
<text x="62.7" y="56.7">GND</text>
<text x="102.6" y="54.2">USB_DP</text>
<text x="119" y="59.9" transform="rotate(-90 119 59.9)">GND</text>
<text x="121.5" y="59.9" transform="rotate(-90 121.5 59.9)">GND</text>
<text x="124.1" y="59.9" transform="rotate(-90 124.1 59.9)">GND</text>
<text x="126.6" y="59.9" transform="rotate(-90 126.6 59.9)">GND</text>
<text x="132.6" y="54.2">Reserved</text>
<text x="145.3" y="54.2">GND</text>
<text x="154.2" y="54.2">GND</text>
<text x="234.2" y="61.8">GND</text>
<text x="42.8" y="68" transform="rotate(-90 42.8 68)">Analog</text>
<text x="119.9" y="70.7">GND</text>
<text x="55.5" y="73.2" transform="rotate(-90 55.5 73.2)">Digital/PWM</text>
<text x="146.3" y="84.7">D9</text>
<text x="146.3" y="87.2">PEC3824C2A-AU</text>
<text x="32.9" y="94.8">+3V3</text>
<text x="93.6" y="91">+3V3</text>
<text x="107.8" y="94.8">+3V3</text>
<text x="114.8" y="94.8">+5V</text>
<text x="121.4" y="95.4">U5</text>
<text x="147.1" y="91">LINE1</text>
<text x="147.1" y="93.6">LINE2</text>
<text x="210.7" y="94.8">+3V3</text>
<text x="216.4" y="94.8">+5V</text>
<text x="247.4" y="91.8">D10</text>
<text x="247.4" y="94.3">PEC3824C2A-AU</text>
<text x="37.7" y="97.4">U3</text>
<text x="37.7" y="99.9">BNO055_module</text>
<text x="100.3" y="99.9">10k</text>
<text x="100.3" y="97.4">R12</text>
<text x="121.4" y="97.9">MCP25625T-E/SS</text>
<text x="154.5" y="96.8" transform="rotate(-90 154.5 96.8)">GND</text>
<text x="163.1" y="99.9">+5V</text>
<text x="248.7" y="98.7">LINE1</text>
<text x="248.7" y="101.2">LINE2</text>
<text x="25.9" y="105">V_{OUT}</text>
<text x="25.9" y="107.5">INT</text>
<text x="36.4" y="105" transform="rotate(-90 36.4 105)">V_{IN}</text>
<text x="38.9" y="107.5">SCL/R</text>
<text x="39.3" y="105">~{RESET}</text>
<text x="102.1" y="107.5">SCK</text>
<text x="110.1" y="105.5" transform="rotate(-90 110.1 105.5)">V_{DD}</text>
<text x="112.6" y="105" transform="rotate(-90 112.6 105)">V_{IO}</text>
<text x="117.7" y="106.4" transform="rotate(-90 117.7 106.4)">V_{DDA}</text>
<text x="121.3" y="107.5">CANH</text>
<text x="151.6" y="106.3">GND</text>
<text x="204.2" y="106.3">TXD</text>
<text x="215.5" y="105.8" transform="rotate(-90 215.5 105.8)">VIO</text>
<text x="218" y="106.4" transform="rotate(-90 218 106.4)">VCC</text>
<text x="222.4" y="107.5">CANH</text>
<text x="256.1" y="104.4" transform="rotate(-90 256.1 104.4)">GND</text>
<text x="35.2" y="111.3" transform="rotate(-90 35.2 111.3)">GND</text>
<text x="37.7" y="111.3" transform="rotate(-90 37.7 111.3)">GND</text>
<text x="39.1" y="110.1">SDA/T</text>
<text x="53.2" y="113.9">+3V3</text>
<text x="102.1" y="110.1">SI</text>
<text x="102.1" y="112.6">SO</text>
<text x="121.6" y="110.1">CANL</text>
<text x="173.2" y="108.3">J6</text>
<text x="173.2" y="110.8">43045-0400</text>
<text x="204.2" y="108.8">RXD</text>
<text x="204.2" y="111.4">STBY</text>
<text x="216.8" y="113.3" transform="rotate(-90 216.8 113.3)">GND</text>
<text x="222.7" y="110.1">CANL</text>
<text x="247.9" y="111.9">J7</text>
<text x="253.2" y="113.9">GND</text>
<text x="58" y="119">R15</text>
<text x="61.9" y="119">4.7k</text>
<text x="102.1" y="115.2">~{CS}</text>
<text x="123" y="115.2">R_{XD}</text>
<text x="123.3" y="117.7">T_{XD}</text>
<text x="133.6" y="119.2">Y1</text>
<text x="154.2" y="117.7">GND</text>
<text x="198.6" y="116.4">GND</text>
<text x="218.2" y="116.7">U4</text>
<text x="218.2" y="119.2">ATA6561-GAQW-N</text>
<text x="238" y="117.7">GND</text>
<text x="244.6" y="115.9">43045-0400</text>
<text x="33.5" y="120.2">GND</text>
<text x="58" y="121.5">R16</text>
<text x="61.9" y="121.5">4.7k</text>
<text x="102.1" y="120.2">~{Tx0RTS}</text>
<text x="102.1" y="122.8">~{Tx1RTS}</text>
<text x="102.1" y="125.3">~{Tx2RTS}</text>
<text x="120.3" y="125.3">RxCAN</text>
<text x="120.6" y="122.8">TxCAN</text>
<text x="134.1" y="121.5">HUSG-20.000-20</text>
<text x="213.9" y="122.8">GND</text>
<text x="102.1" y="130.4">~{Rx0BF}</text>
<text x="121.3" y="130.4">OSC1</text>
<text x="138.1" y="131.2">C2</text>
<text x="85" y="132.9">+3V3</text>
<text x="102.1" y="132.9">~{Rx1BF}</text>
<text x="137.8" y="133.2">33p</text>
<text x="138.4" y="137.3">C3</text>
<text x="90.2" y="141.8">10k</text>
<text x="90.2" y="139.3">R17</text>
<text x="102.1" y="138">~{INT}</text>
<text x="102.1" y="143.1">STBY</text>
<text x="119.1" y="143.1">CLKOUT</text>
<text x="121.3" y="138">OSC2</text>
<text x="137.8" y="139.8">33p</text>
<text x="102.1" y="145.6">~{RESET}</text>
<text x="112.6" y="149.4" transform="rotate(-90 112.6 149.4)">GND</text>
<text x="117.7" y="149.4" transform="rotate(-90 117.7 149.4)">V_{SS}</text>
<text x="133.9" y="144.4">GND</text>
<text x="95.8" y="159.6">GND</text>
<text x="109.7" y="158.3">GND GND</text>
</g>
<g font-size="1.8" fill="#0f0f0f">
<text x="129.5" y="18.1">GND</text>
<text x="89.4" y="29.9">GNSS_TXD20</text>
<text x="216" y="27.4">SPI2_MOSI 14</text>
<text x="89.1" y="35">GNSS_PPS 3</text>
<text x="67.4" y="38.8">SPI2_MISO</text>
<text x="67.4" y="41.4">SPI2_MOSI</text>
<text x="68.3" y="36.3">SPI2_SCK</text>
<text x="212.4" y="40.1">STATUS_LATCH12</text>
<text x="71.3" y="46.5">CAN2_INT_N</text>
<text x="71.7" y="43.9">CAN2_CS_N</text>
<text x="68.4" y="49">CAN2_RESET_N</text>
<text x="72.1" y="52.8">GNSS_RESET_N</text>
<text x="68.9" y="59.2">STATUS_LATCH</text>
<text x="72.6" y="61.7">GNSS_PPS</text>
<text x="72.7" y="64.2">CAN1_RXD</text>
<text x="68.3" y="69.3">GNSS_RESET_N</text>
<text x="69.9" y="71.9">IMU_RESET_N</text>
<text x="72.6" y="74.4">GNSS_RXD</text>
<text x="72.9" y="76.9">GNSS_TXD</text>
<text x="25.4" y="88">+3V3</text>
<text x="38.1" y="88">+5V</text>
<text x="50.8" y="88">GND</text>
<text x="46.3" y="103.9">5 IMU_RESET_N</text>
<text x="54.6" y="106.1">IMU_SCL</text>
<text x="86" y="106.1">SPI2_SCK</text>
<text x="190.8" y="107.4">CAN1_RXD 4</text>
<text x="195.4" y="104.9">+3V3</text>
<text x="54.6" y="108.7">IMU_SDA</text>
<text x="84.4" y="113.8">CAN2_CS_N</text>
<text x="85.2" y="111.2">SPI2_MISO</text>
<text x="85.2" y="108.7">SPI2_MOSI</text>
<text x="80.2" y="127.7">CAN2_INT_N</text>
<text x="73.5" y="146.8">CAN2_RESET_N</text>
</g>
<g font-size="1.8" fill="#a90000">
<text x="59.6" y="26.4">1</text>
<text x="59.6" y="29">2</text>
<text x="119.1" y="25.4" transform="rotate(-90 119.1 25.4)">23</text>
<text x="121.7" y="24.8" transform="rotate(-90 121.7 24.8)">7</text>
<text x="124.2" y="25.4" transform="rotate(-90 124.2 25.4)">22</text>
<text x="226" y="27.7">14</text>
<text x="236" y="25.4" transform="rotate(-90 236 25.4)">16</text>
<text x="243.8" y="27.7">15</text>
<text x="35.5" y="31.5">1</text>
<text x="35.5" y="34">2</text>
<text x="59.6" y="31.5">3</text>
<text x="59.6" y="34">4</text>
<text x="99" y="30.2">20</text>
<text x="99" y="32.8">21</text>
<text x="99.6" y="35.3">3</text>
<text x="142.2" y="32.8">11</text>
<text x="142.2" y="35.3">14</text>
<text x="173.3" y="31.5">1</text>
<text x="226" y="35.3">10</text>
<text x="226" y="32.8">11</text>
<text x="244.4" y="30.2">1</text>
<text x="244.4" y="32.8">2</text>
<text x="244.4" y="35.3">3</text>
<text x="35.5" y="36.6">3</text>
<text x="35.5" y="39.1">4</text>
<text x="35.5" y="41.7">5</text>
<text x="59.6" y="36.6">5</text>
<text x="59.6" y="39.1">6</text>
<text x="59.6" y="41.7">7</text>
<text x="99.6" y="37.8">4</text>
<text x="99.6" y="40.4">8</text>
<text x="142.8" y="37.8">9</text>
<text x="142.8" y="40.4">2</text>
<text x="226" y="40.4">12</text>
<text x="244.4" y="37.8">4</text>
<text x="244.4" y="40.4">5</text>
<text x="35.5" y="44.2">6</text>
<text x="35.5" y="46.7">7</text>
<text x="59.6" y="44.2">8</text>
<text x="59.6" y="46.7">9</text>
<text x="99" y="42.9">18</text>
<text x="99" y="45.5">19</text>
<text x="142.8" y="42.9">1</text>
<text x="226" y="42.9">13</text>
<text x="244.4" y="42.9">6</text>
<text x="244.4" y="45.5">7</text>
<text x="35.5" y="49.3">8</text>
<text x="59" y="49.3">10</text>
<text x="99.6" y="50.5">5</text>
<text x="99.6" y="53.1">6</text>
<text x="142.2" y="48">15</text>
<text x="142.2" y="50.5">16</text>
<text x="142.2" y="53.1">17</text>
<text x="244.4" y="50.5">9</text>
<text x="35.5" y="59.4">1</text>
<text x="59.6" y="59.4">1</text>
<text x="236" y="55.3" transform="rotate(-90 236 55.3)">8</text>
<text x="35.5" y="62">2</text>
<text x="35.5" y="64.5">3</text>
<text x="59.6" y="62">2</text>
<text x="59.6" y="64.5">3</text>
<text x="117.9" y="63.5" transform="rotate(-90 117.9 63.5)">10</text>
<text x="120.4" y="63.5" transform="rotate(-90 120.4 63.5)">12</text>
<text x="125.5" y="63.5" transform="rotate(-90 125.5 63.5)">24</text>
<text x="35.5" y="67.1">4</text>
<text x="35.5" y="69.6">5</text>
<text x="59.6" y="67.1">4</text>
<text x="59.6" y="69.6">5</text>
<text x="35.5" y="72.1">6</text>
<text x="59.6" y="72.1">6</text>
<text x="59.6" y="74.7">7</text>
<text x="59.6" y="77.2">8</text>
<text x="144.1" y="89.9">1</text>
<text x="144.1" y="92.5">2</text>
<text x="35.3" y="101" transform="rotate(-90 35.3 101)">1</text>
<text x="109" y="101.6" transform="rotate(-90 109 101.6)">19</text>
<text x="111.5" y="101" transform="rotate(-90 111.5 101)">1</text>
<text x="116.6" y="101.6" transform="rotate(-90 116.6 101.6)">27</text>
<text x="153.4" y="99.8" transform="rotate(-90 153.4 99.8)">3</text>
<text x="214.4" y="101" transform="rotate(-90 214.4 101)">5</text>
<text x="216.9" y="101" transform="rotate(-90 216.9 101)">3</text>
<text x="245.7" y="97.5">1</text>
<text x="245.7" y="100.1">2</text>
<text x="23.4" y="103.9">8</text>
<text x="23.4" y="106.4">6</text>
<text x="46.3" y="106.4">4</text>
<text x="46.3" y="103.9">5</text>
<text x="99" y="106.4">14</text>
<text x="127.6" y="106.4">4</text>
<text x="166.3" y="103.9">1</text>
<text x="166.3" y="106.4">2</text>
<text x="201.2" y="105.2">1</text>
<text x="201.2" y="107.7">4</text>
<text x="229.2" y="106.4">7</text>
<text x="241.2" y="103.9">1</text>
<text x="241.2" y="106.4">2</text>
<text x="255" y="107.4" transform="rotate(-90 255 107.4)">3</text>
<text x="34" y="113.7" transform="rotate(-90 34 113.7)">2</text>
<text x="36.6" y="113.7" transform="rotate(-90 36.6 113.7)">7</text>
<text x="46.3" y="109">3</text>
<text x="99" y="109">15</text>
<text x="99" y="111.5">16</text>
<text x="127.6" y="109">3</text>
<text x="166.3" y="109">3</text>
<text x="166.3" y="111.5">4</text>
<text x="201.2" y="110.2">8</text>
<text x="229.2" y="109">6</text>
<text x="241.2" y="109">3</text>
<text x="241.2" y="111.5">4</text>
<text x="99" y="114">17</text>
<text x="99" y="119.1">23</text>
<text x="127" y="114">28</text>
<text x="127" y="116.6">24</text>
<text x="215.6" y="116.3" transform="rotate(-90 215.6 116.3)">2</text>
<text x="99.6" y="121.7">6</text>
<text x="99.6" y="124.2">7</text>
<text x="127" y="121.7">20</text>
<text x="127" y="124.2">21</text>
<text x="99" y="129.3">12</text>
<text x="99" y="131.8">11</text>
<text x="127.6" y="129.3">9</text>
<text x="99" y="136.9">13</text>
<text x="127.6" y="136.9">8</text>
<text x="99.6" y="142">5</text>
<text x="127" y="142">22</text>
<text x="99" y="144.5">18</text>
<text x="111.5" y="152.4" transform="rotate(-90 111.5 152.4)">10</text>
<text x="116.6" y="152.4" transform="rotate(-90 116.6 152.4)">26</text>
</g>
<g font-size="1.8" fill="#009600">
<text x="69.3" y="28.7">IMU_SDA</text>
<text x="69.4" y="26.1">IMU_SCL</text>
<text x="122.9" y="63.5" transform="rotate(-90 122.9 63.5)">13</text>
</g>
<g font-size="1.8" fill="#0000c2">
<text x="147.8" y="30.8">LQG15HS27NJ02D</text>
<text x="55.2" y="111.6">UART</text>
<text x="177.8" y="180.1">*</text>
<text x="179.9" y="180.1">Indicates</text>
<text x="189.7" y="180.1">a</text>
<text x="192" y="180.1">PWM-capable</text>
<text x="206.4" y="180.1">pin</text>
</g>
<g font-size="1.8" fill="#840084">
<text x="38.8" y="40.2">~</text>
<text x="56.6" y="37.7">~</text>
<text x="56.6" y="68.2">~</text>
</g>
<g font-size="1.8" fill="#939391">
<text x="149.9" y="47.9">10k</text>
<text x="149.9" y="45.3">R10</text>
<text x="148.7" y="111.9">R13</text>
<text x="149.2" y="113.9">120</text>
<text x="232.5" y="111.9">R14</text>
<text x="233" y="113.9">120</text>
</g>
<g font-size="1.4" fill="#0000c2">
<text x="25.8" y="29.1" transform="rotate(-90 25.8 29.1)">VIN</text>
<text x="19" y="35.7">~{RESET}</text>
<text x="19" y="33.1">IOREF</text>
<text x="71.1" y="30.6">AREF</text>
<text x="21.6" y="58.5">A0</text>
<text x="21.6" y="61.1">A1</text>
<text x="21.6" y="63.6">A2</text>
<text x="21.6" y="68.7">A4</text>
<text x="21.6" y="71.2">A5</text>
<text x="21.6" y="66.2">A3</text>
<text x="24.4" y="68.7">/</text>
<text x="24.4" y="71.2">/</text>
<text x="26.5" y="68.7">I2C3_SDA</text>
<text x="26.5" y="71.2">I2C3_SCL</text>
<text x="68.1" y="66.2">D4</text>
<text x="71.1" y="66.2">/</text>
<text x="73.1" y="66.2">NC</text>
</g>
</svg>
